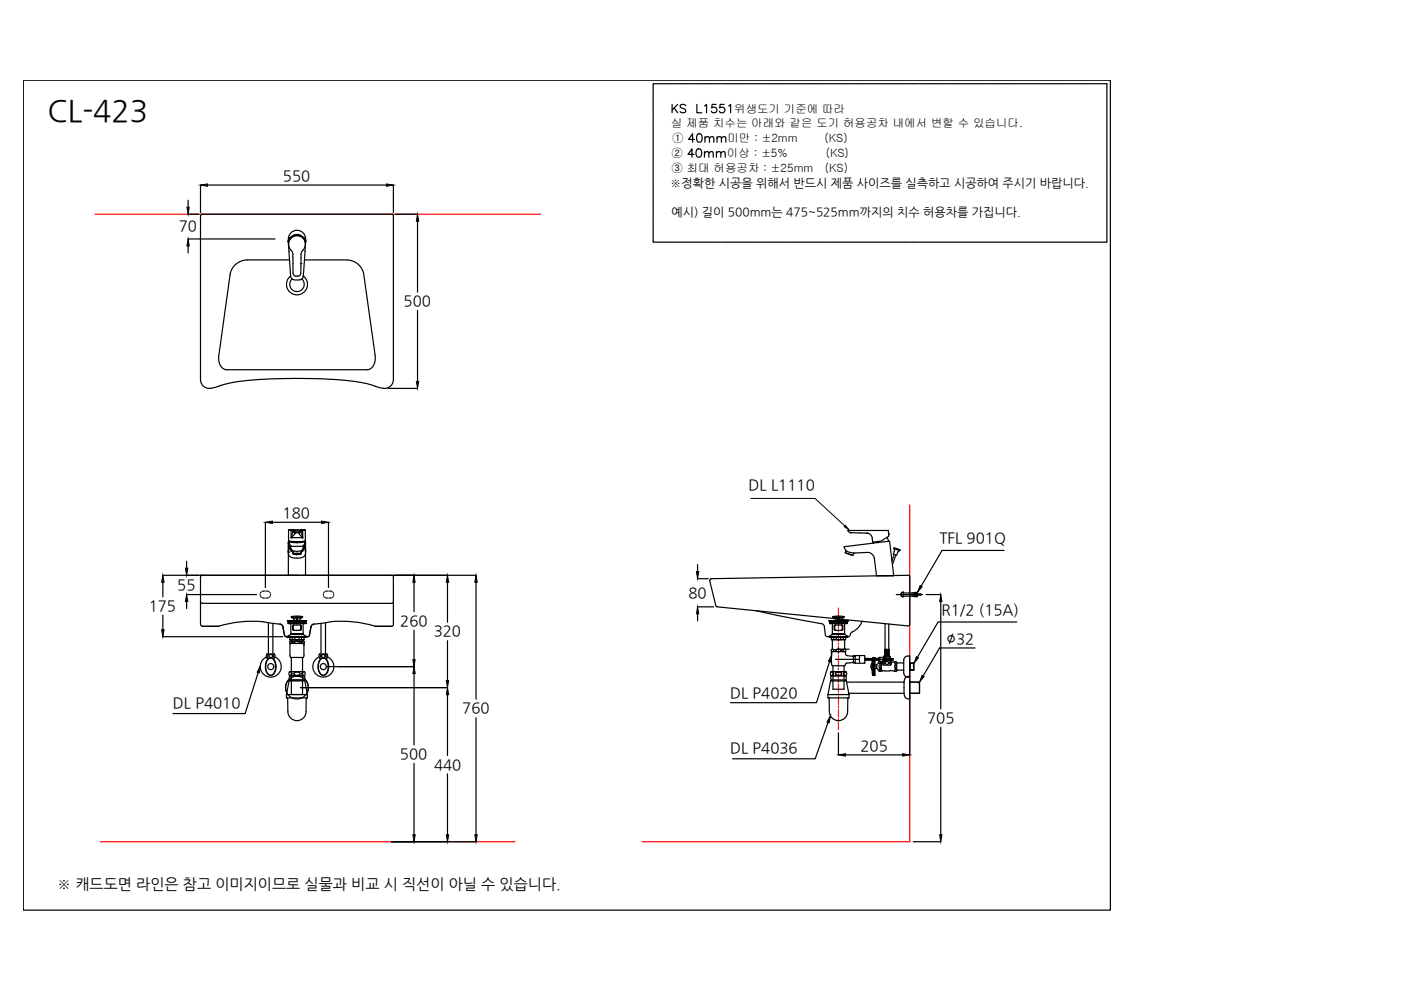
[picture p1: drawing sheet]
<svg xmlns="http://www.w3.org/2000/svg" width="297mm" height="210mm" viewBox="0 0 297 210" stroke-linecap="round" stroke-linejoin="round" font-family="sans-serif">
<!-- layer: 0 -->
<g fill="none" stroke="#f00" stroke-width=".25">
<path d="M177.8 128.9v1.7M177.8 131v.3M177.8 131.6v1.7M177.8 133.6v.4M177.8 134.3v1.7M177.8 136.3v.3M177.8 137v1.7M177.8 139v.3M177.8 139.7v1.6M177.8 141.7v.3M177.8 142.3v1.7M177.8 144.3v.4"/>
<path d="M177.8 145v1.7M177.8 147v.4M177.8 147.7v1.7M177.8 149.7v.3M177.8 150.4v1.6M177.8 152.4v.3M177.8 153v1.7M21.3 178.5h87.9M136.2 178.5h56.7"/>
</g>
<g fill="none" stroke="#000" stroke-width=".25">
<path d="M42.9 45.4l-.4 .4M61.6 58.5a2.23 2.23 0 0 0-.3 3.3 2.23 2.23 0 0 0 3.3 0 2.23 2.23 0 0 0-.3-3.3M61.9 59.1a1.53 1.53 0 0 0 0 2.3 1.53 1.53 0 0 0 2.2 0 1.53 1.53 0 0 0-.1-2.3M83.1 45.4l.3 .4M179.2 117.2l1.6 .6M179.5 116.8l.6 .3 1.1 .1M189.5 116.3l.1 .6M189.5 116.2v.1M189.5 116.2l1.3 .4v.1l-1.3-.4M189.5 116.2l1.3 .4M189.6 117.6l-.5 1.3M189.9 117.7l-.7 2"/>
<path d="M190.8 116.7a1.11 1.11 0 0 0-.7 1l-.7-.2 .2-.6M42.5 122h.1M42.9 122h40.1M42.9 122l-.4 .3 .1 10.3 .3 .2h3.5M56.5 139.3a2.23 2.23 0 0 0-.9 3.4 2.23 2.23 0 0 0 3.6 0 2.23 2.23 0 0 0-.9-3.4M56.6 138.8l.2 .3-.3 .3M56.7 139.8a.88 .88 0 0 1 1-.3 .88 .88 0 0 1 .6 .7 2.51 2.51 0 0 1-.5 2.9 .93 .93 0 0 1-1.3-.6 2.84 2.84 0 0 1 .2-2.7zM56.9 139.7l.6-.2 .4 .3 .5 1.2v.7l-.2 .8-.3 .4-.5 .3-.6-.4-.4-1v-1.3zM56.9 132v6.7M57.8 139.6h.4M57.9 132.2v6.5M58.2 138.6l.1 .5-.1 .4"/>
<path d="M58.2 138.7l-1.6-.1-.1 .7 .1 .2 .4 .1M58.2 138.8l-.3 .3 .3 .3M59.3 132.3a.71 .71 0 0 1 .7 .7l.3 1.7 .4 .3h4.7l.2-.3 .3-1.7a.76 .76 0 0 1 .7-.7M61.7 122h.1M67.6 139.3a2.23 2.23 0 0 0-.8 3.4 2.23 2.23 0 0 0 3.5 0 2.23 2.23 0 0 0-.8-3.4M67.7 138.8l.3 .3-.3 .3M67.9 139.8a.88 .88 0 0 1 .9-.3 .88 .88 0 0 1 .7 .7 2.51 2.51 0 0 1-.6 2.9 .93 .93 0 0 1-1.3-.6 2.84 2.84 0 0 1 .3-2.7zM68 139.8l.3-.3 .5 .1 .4 .4 .3 .6v1.4l-.3 .8-.5 .3h-.4l-.4-.3-.4-1v-1zM68.1 132.2v6.5M68.2 139.6l-.4-.1-.1-.2 .1-.6 1.5-.1 .1 .7-.1 .2-.4 .1M69 132v6.7M69.4 138.8l-.3 .3 .3 .3"/>
<path d="M83.1 122l.3 .1v.2v10.3l-.3 .2h-3.5M150.8 122.7l-.2 .1-.1 .3 1.3 5.3M174.8 132.9l.2 1.8M175.4 135h4.5M180.7 134l-.3 .3-.1 .4M185 139.5l-.1 1.9 .1 1.7M185.2 139.5l.3-.1v3.8h-.1M185.2 139.5h-.2v3.6M185.2 139.6h.2M185.2 139.9h.2M185.2 139.8h.2M185.2 139.5v3.7l-.1-3.7"/>
<path d="M185.2 139.7h.2M185.2 139.5h.2M185.4 139.4h.1M185.4 139.4v3.8M185.4 139.4v.1M186 122.1h3.4M187.3 139.8v.2l1.5-.1v.2M187.4 139.6h.1M187.4 139.2l1.3 .1v.5M187.4 139.2v.6M187.5 139.6v.2h1.1v-.2M187.5 139.2v-.1h1.1v.1"/>
<path d="M187.5 139.9h.1M187.5 139.8v.1M187.5 139v.1M187.5 139.9l.1 .1M187.6 138.9l-.1 .1M187.6 138v.1M187.6 138.7h.9M187.6 138.4h.5M187.6 138v-.3h.9v.3M187.6 138h.9M187.6 138.2h.9M187.6 139.7l-.1 .1"/>
<path d="M187.6 138.1v.3M187.6 138.4v.5h.9M187.6 139l1 .1M187.6 138.6v.1M187.6 139.6h.1M187.6 132.2v5.5M187.7 140h-.1M187.7 139.6h.1M187.7 140h.1M187.7 138.9l-.2 .1M188.1 138.6l.4 .1M188.4 138.9v.1"/>
<path d="M188.4 132.3v5.4M188.5 138.4v.2M188.5 138.1v.1M188.5 138.2v.2h-.4M188.5 138.4h-.4M188.5 138v.1h-.9M188.5 138.7v.2M188.5 138.9l.1 .1M188.6 139.8v.1M188.6 139.9h.1M188.7 139.6h.1M188.8 139.8v.2h-.7"/>
<path d="M190 126.1h5.6M191 125.8l.5-.3v1.1l-.5-.3zM191.5 125.7l3-.1v.2l-1.5 .3 1.5 .2v.2l-3-.1M192.4 139.1h.5v4.5h-.5M192.4 139.1a.85 .85 0 0 0-.8 .8v2.8a.81 .81 0 0 0 .8 .8M192.6 122l-41.8 .7M192.7 122l.2 .2M193.8 125.9h1.4v.3h-1.3M54.7 142.6l-2.7 8.7h-15.3M60.7 147.3h4.5M60.9 147.9l.1 3a1.94 1.94 0 0 0 2 1.9 1.94 1.94 0 0 0 1.9-1.9v-2.8l.1-.1M61.3 144.4l.2-.2h2.9l.2 .2 .6 3.6h-4.5v-.7"/>
<path d="M61.3 144.4h3.3M61.3 144.4l-.6 2.9M61.4 144.1h3.1M61.4 143.3v.8M64.5 143.3v.8M175.5 147.3h4.5M175.6 153.2l-2.8 7.7h-17.5M175.7 147.9l.1 3a1.94 1.94 0 0 0 2 1.9 1.94 1.94 0 0 0 1.9-1.9l.1-2.8 .1-.1M175.9 140.3l-2.8 8.7h-18.2M176.1 144.4h3.4l.5 3.6h-4.5zM176.2 144.2h3.1M176.2 143.3v.8"/>
<path d="M176.3 144.2l-.2 .2M179.2 144.2l.3 .2M179.3 143.3v.8M184.9 140.7l-.3 .6 .3 .7M185 143.1l.4 .1M185.2 140.8h.2M185.2 140.7h.2M185.2 140.6h.2M185.2 140.5h.2M185.2 141h.2M185.2 141.4h.2M185.2 141.3h.2"/>
<path d="M185.2 141.2h.2M185.2 141.1h.2M185.2 140.9h.2M185.2 141.7h.2M185.2 143.1h.2M185.2 142.9h.2M185.2 143h.2M185.2 142.6h.2M185.2 142.7h.2M185.2 142.3h.2M185.2 142.4h.2M185.2 142.5h.2"/>
<path d="M185.2 142.8h.2M185.2 141.8h.2M185.2 141.9h.2M185.2 142h.2M185.2 142.1h.2M185.2 142.2h.2M185.2 141.5h.2M185.2 141.6h.2M185.2 140.3h.2M185.2 140.2h.2M185.2 140.4h.2M185.2 140.1h.2"/>
<path d="M185.2 140h.2M185.5 141h.4M185.5 141.7h.4M185.9 140.9v.8M185.9 141.7l.3 .4M186.2 142.1l.3 .3 .4-.2h.7M186.2 140.5l-.3 .4M186.3 140.5l-.1 .1M186.4 142.3l.2-.4 .2 .4M186.5 141a.34 .34 0 0 1 .3 .3 .34 .34 0 0 1-.3 .4zM186.5 140.2h1.1M186.8 140.3l-.2 .4-.2-.4"/>
<path d="M186.9 140.4l-.4-.1-.2 .2M186.9 140.5h.1M186.9 142.2h.1M186.9 140.4v1.8M187 140.4h-.1M187.2 140.4h.2l.1 .2-.2 .3zM188.7 140.4h.2l.1 .2-.2 .3zM188.8 140.1h-1.5l-.2 .5 .2 .4h1.5M188.8 140.1v-.6h-1.5l-.1 .8-.3 .1M188.8 141l.2-.4-.2-.5 .3 .3 .9-.1 .1 .1v1.8v-.1h1.5M189.7 140.3l.1 .5 .2-.5M189.8 141a.35 .35 0 0 1 .2 .3 .35 .35 0 0 1-.2 .4z"/>
<path d="M190 142.3l-.2-.4-.1 .5M190.1 140.6h1.5M190.1 142.2l-.3 .2-.7-.2h-1.5M192.3 143.5l-.4 .2M192.9 140.6h.9zM193 142l.7 .1M193 140.6h.8M193 142l-.1 .1h.8M193 140.6v1.5M193.7 140.6v1.4"/>
<circle cx="57.4" cy="139.1" r=".36"/>
<circle cx="68.6" cy="139.1" r=".36"/>
<circle cx="57.4" cy="141.3" r=".65"/>
<circle cx="68.6" cy="141.3" r=".65"/>
<circle cx="188.1" cy="140.6" r=".34"/>
</g>
<!-- layer: 3 -->
<g fill="none" stroke="#000" stroke-width=".25">
<path d="M138.5 18v.3M138.5 18.4v.2M138.5 18.7v.2M138.5 19v.3M138.5 19.4v.2M138.5 19.7v.2M138.7 17.8h-.2v.1M138.8 17.8h.2M139.1 17.8h.2M139.5 17.8h.2M139.8 17.8h.2M140.1 17.8h.3"/>
<path d="M140.5 17.8h.2M140.8 17.8h.2M141.1 17.8h.3M141.5 17.8h.2M141.8 17.8h.2M142.1 17.8h.3M142.5 17.8h.2M142.8 17.8h.2M143.1 17.8h.3M143.5 17.8h.2M143.8 17.8h.2M144.2 17.8h.2"/>
<path d="M144.5 17.8h.2M144.8 17.8h.2M145.1 17.8h.3M145.5 17.8h.2M145.8 17.8h.2M146.2 17.8h.2M146.5 17.8h.2M146.8 17.8h.3M147.2 17.8h.2M147.5 17.8h.2M147.8 17.8h.2M148.2 17.8h.2"/>
<path d="M148.5 17.8h.2M148.8 17.8h.3M149.2 17.8h.2M149.5 17.8h.2M149.8 17.8h.3M150.2 17.8h.2M150.5 17.8h.2M150.8 17.8h.3M151.2 17.8h.2M151.5 17.8h.2M151.8 17.8h.3M152.2 17.8h.2"/>
<path d="M152.5 17.8h.2M152.9 17.8h.2M153.2 17.8h.2M153.5 17.8h.2M153.8 17.8h.3M154.2 17.8h.2M154.5 17.8h.2M154.9 17.8h.2M155.2 17.8h.2M155.5 17.8h.3M155.9 17.8h.2M156.2 17.8h.2"/>
<path d="M156.5 17.8h.2M156.9 17.8h.2M157.2 17.8h.2M157.5 17.8h.3M157.9 17.8h.2M158.2 17.8h.2M158.5 17.8h.3M158.9 17.8h.2M159.2 17.8h.2M159.5 17.8h.3M159.9 17.8h.2M160.2 17.8h.2"/>
<path d="M160.5 17.8h.3M160.9 17.8h.2M161.2 17.8h.2M161.6 17.8h.2M161.9 17.8h.2M162.2 17.8h.2M162.5 17.8h.3M162.9 17.8h.2M163.2 17.8h.2M163.6 17.8h.2M163.9 17.8h.2M164.2 17.8h.3"/>
<path d="M164.6 17.8h.2M164.9 17.8h.2M165.2 17.8h.2M165.6 17.8h.2M165.9 17.8h.2M166.2 17.8h.3M166.6 17.8h.2M166.9 17.8h.2M167.2 17.8h.3M167.6 17.8h.2M167.9 17.8h.2M168.2 17.8h.3"/>
<path d="M168.6 17.8h.2M168.9 17.8h.2M169.2 17.8h.3M169.6 17.8h.2M169.9 17.8h.2M170.3 17.8h.2M170.6 17.8h.2M170.9 17.8h.2M171.2 17.8h.3M171.6 17.8h.2M171.9 17.8h.2M172.3 17.8h.2"/>
<path d="M172.6 17.8h.2M172.9 17.8h.3M173.3 17.8h.2M173.6 17.8h.2M173.9 17.8h.2M174.3 17.8h.2M174.6 17.8h.2M174.9 17.8h.3M175.3 17.8h.2M175.6 17.8h.2M175.9 17.8h.3M176.3 17.8h.2"/>
<path d="M176.6 17.8h.2M176.9 17.8h.3M177.3 17.8h.2M177.6 17.8h.2M177.9 17.8h.3M178.3 17.8h.2M178.6 17.8h.2M179 17.8h.2M179.3 17.8h.2M179.6 17.8h.2M179.9 17.8h.3M180.3 17.8h.2"/>
<path d="M180.6 17.8h.2M181 17.8h.2M181.3 17.8h.2M181.6 17.8h.2M182 17.8h.2M182.3 17.8h.2M182.6 17.8h.2M183 17.8h.2M183.3 17.8h.2M183.6 17.8h.3M184 17.8h.2M184.3 17.8h.2"/>
<path d="M184.6 17.8h.3M185 17.8h.2M185.3 17.8h.2M185.6 17.8h.3M186 17.8h.2M186.3 17.8h.2M186.6 17.8h.3M187 17.8h.2M187.3 17.8h.2M187.6 17.8h.3M188 17.8h.2M188.3 17.8h.2"/>
<path d="M188.6 17.8h.3M189 17.8h.2M189.3 17.8h.2M189.7 17.8h.2M190 17.8h.2M190.3 17.8h.2M190.7 17.8h.2M191 17.8h.2M191.3 17.8h.2M191.7 17.8h.2M192 17.8h.2M192.3 17.8h.3"/>
<path d="M192.7 17.8h.2M193 17.8h.2M193.3 17.8h.3M193.7 17.8h.2M194 17.8h.2M194.3 17.8h.2M194.7 17.8h.2M195 17.8h.2M195.3 17.8h.3M195.7 17.8h.2M196 17.8h.2M196.3 17.8h.3"/>
<path d="M196.7 17.8h.2M197 17.8h.2M197.3 17.8h.3M197.7 17.8h.2M198 17.8h.2M198.4 17.8h.2M198.7 17.8h.2M199 17.8h.2M199.4 17.8h.2M199.7 17.8h.2M200 17.8h.2M200.4 17.8h.2"/>
<path d="M200.7 17.8h.2M201 17.8h.3M201.4 17.8h.2M201.7 17.8h.2M202 17.8h.3M202.4 17.8h.2M202.7 17.8h.2M203 17.8h.3M203.4 17.8h.2M203.7 17.8h.2M204 17.8h.3M204.4 17.8h.2"/>
<path d="M204.7 17.8h.2M205 17.8h.3M205.4 17.8h.2M205.7 17.8h.2M206 17.8h.3M206.4 17.8h.2M206.7 17.8h.2M207.1 17.8h.2M207.4 17.8h.2M207.7 17.8h.2M208.1 17.8h.2M208.4 17.8h.2"/>
<path d="M208.7 17.8h.2M209.1 17.8h.2M209.4 17.8h.2M209.7 17.8h.3M210.1 17.8h.2M210.4 17.8h.2M210.7 17.8h.3M211.1 17.8h.2M211.4 17.8h.2M211.7 17.8h.3M212.1 17.8h.2M212.4 17.8h.2"/>
<path d="M212.7 17.8h.3M213.1 17.8h.2M213.4 17.8h.2M213.7 17.8h.3M214.1 17.8h.2M214.4 17.8h.2M214.7 17.8h.3M215.1 17.8h.2M215.4 17.8h.2M215.8 17.8h.2M216.1 17.8h.2M216.4 17.8h.2"/>
<path d="M216.8 17.8h.2M217.1 17.8h.2M217.4 17.8h.2M217.8 17.8h.2M218.1 17.8h.2M218.4 17.8h.3M218.8 17.8h.2M219.1 17.8h.2M219.4 17.8h.3M219.8 17.8h.2M220.1 17.8h.2M220.4 17.8h.3"/>
<path d="M220.8 17.8h.2M221.1 17.8h.2M221.4 17.8h.3M221.8 17.8h.2M222.1 17.8h.2M222.4 17.8h.3M222.8 17.8h.2M223.1 17.8h.2M223.4 17.8h.3M223.8 17.8h.2M224.1 17.8h.2M224.5 17.8h.2"/>
<path d="M224.8 17.8h.2M225.1 17.8h.2M225.5 17.8h.2M225.8 17.8h.2M226.1 17.8h.2M226.5 17.8h.2M226.8 17.8h.2M227.1 17.8h.3M227.5 17.8h.2M227.8 17.8h.2M228.1 17.8h.3M228.5 17.8h.2"/>
<path d="M228.8 17.8h.2M229.1 17.8h.3M229.5 17.8h.2M229.8 17.8h.2M230.1 17.8h.3M230.5 17.8h.2M230.8 17.8h.2M231.1 17.8h.3M231.5 17.8h.2M231.8 17.8h.2M232.1 17.8h.3M232.5 17.8h.2"/>
<path d="M232.8 17.8h.2M233.2 17.8h.2M233.5 17.8h.2M233.8 17.8h.2M234.2 17.8h.2M234.5 17.8h.2v.1M234.7 18v.3M234.7 18.4v.2M234.7 18.7v.2M234.7 19v.3M234.7 19.4v.2M234.7 19.7v.2"/>
<path d="M138.5 20v.3M138.5 20.4v.2M138.5 20.7v.2M138.5 21.1v.2M138.5 21.4v.2M138.5 21.7v.2M138.5 22v.3M138.5 22.4v.2M138.5 22.7v.2M138.5 23v.3M138.5 23.4v.2M138.5 23.7v.3"/>
<path d="M138.5 24.1v.2M138.5 24.4v.2M138.5 24.7v.2M138.5 25.1v.2M138.5 25.4v.2M138.5 25.7v.2M138.5 26.1v.2M138.5 26.4v.2M138.5 26.7v.3M138.5 27.1v.2M138.5 27.4v.2M138.5 27.7v.3"/>
<path d="M138.5 28.1v.2M138.5 28.4v.2M138.5 28.7v.3M138.5 29.1v.2M138.5 29.4v.2M138.5 29.8v.2M138.5 30.1v.2M138.5 30.4v.2M138.5 30.7v.3M138.5 31.1v.2M138.5 31.4v.2M138.5 31.7v.3"/>
<path d="M138.5 32.1v.2M138.5 32.4v.3M138.5 32.8v.2M138.5 33.1v.2M138.5 33.4v.2M138.5 33.8v.2M138.5 34.1v.2M138.5 34.4v.2M138.5 34.8v.2M138.5 35.1v.2M138.5 35.4v.3M138.5 35.8v.2"/>
<path d="M138.5 36.1v.2M138.5 36.4v.3M138.5 36.8v.2M138.5 37.1v.2M138.5 37.4v.3M138.5 37.8v.2M138.5 38.1v.2M138.5 38.5v.2M138.5 38.8v.2M138.5 39.1v.2M138.5 39.4v.3M138.5 39.8v.2"/>
<path d="M234.7 20v.3M234.7 20.4v.2M234.7 20.7v.2M234.7 21.1v.2M234.7 21.4v.2M234.7 21.7v.2M234.7 22v.3M234.7 22.4v.2M234.7 22.7v.2M234.7 23v.3M234.7 23.4v.2M234.7 23.7v.3"/>
<path d="M234.7 24.1v.2M234.7 24.4v.2M234.7 24.7v.2M234.7 25.1v.2M234.7 25.4v.2M234.7 25.7v.2M234.7 26.1v.2M234.7 26.4v.2M234.7 26.7v.3M234.7 27.1v.2M234.7 27.4v.2M234.7 27.7v.3"/>
<path d="M234.7 28.1v.2M234.7 28.4v.2M234.7 28.7v.3M234.7 29.1v.2M234.7 29.4v.2M234.7 29.8v.2M234.7 30.1v.2M234.7 30.4v.2M234.7 30.7v.3M234.7 31.1v.2M234.7 31.4v.2M234.7 31.7v.3"/>
<path d="M234.7 32.1v.2M234.7 32.4v.3M234.7 32.8v.2M234.7 33.1v.2M234.7 33.4v.2M234.7 33.8v.2M234.7 34.1v.2M234.7 34.4v.2M234.7 34.8v.2M234.7 35.1v.2M234.7 35.4v.3M234.7 35.8v.2"/>
<path d="M234.7 36.1v.2M234.7 36.4v.3M234.7 36.8v.2M234.7 37.1v.2M234.7 37.4v.3M234.7 37.8v.2M234.7 38.1v.2M234.7 38.5v.2M234.7 38.8v.2M234.7 39.1v.2M234.7 39.4v.3M234.7 39.8v.2"/>
<path d="M138.5 51.2v.1h.2M138.5 40.1v.2M138.5 40.4v.3M138.5 40.8v.2M138.5 41.1v.3M138.5 41.5v.2M138.5 41.8v.2M138.5 42.1v.2M138.5 42.5v.2M138.5 42.8v.2M138.5 43.1v.2M138.5 43.5v.2"/>
<path d="M138.5 43.8v.2M138.5 44.1v.3M138.5 44.5v.2M138.5 44.8v.2M138.5 45.1v.3M138.5 45.5v.2M138.5 45.8v.2M138.5 46.1v.3M138.5 46.5v.2M138.5 46.8v.2M138.5 47.2v.2M138.5 47.5v.2"/>
<path d="M138.5 47.8v.2M138.5 48.1v.3M138.5 48.5v.2M138.5 48.8v.2M138.5 49.1v.3M138.5 49.5v.2M138.5 49.8v.3M138.5 50.2v.2M138.5 50.5v.2M138.5 50.8v.2M138.8 51.3h.2M139.1 51.3h.2"/>
<path d="M139.5 51.3h.2M139.8 51.3h.2M140.1 51.3h.3M140.5 51.3h.2M140.8 51.3h.2M141.1 51.3h.3M141.5 51.3h.2M141.8 51.3h.2M142.1 51.3h.3M142.5 51.3h.2M142.8 51.3h.2M143.1 51.3h.3"/>
<path d="M143.5 51.3h.2M143.8 51.3h.2M144.2 51.3h.2M144.5 51.3h.2M144.8 51.3h.2M145.1 51.3h.3M145.5 51.3h.2M145.8 51.3h.2M146.2 51.3h.2M146.5 51.3h.2M146.8 51.3h.3M147.2 51.3h.2"/>
<path d="M147.5 51.3h.2M147.8 51.3h.2M148.2 51.3h.2M148.5 51.3h.2M148.8 51.3h.3M149.2 51.3h.2M149.5 51.3h.2M149.8 51.3h.3M150.2 51.3h.2M150.5 51.3h.2M150.8 51.3h.3M151.2 51.3h.2"/>
<path d="M151.5 51.3h.2M151.8 51.3h.3M152.2 51.3h.2M152.5 51.3h.2M152.9 51.3h.2M153.2 51.3h.2M153.5 51.3h.2M153.8 51.3h.3M154.2 51.3h.2M154.5 51.3h.2M154.9 51.3h.2M155.2 51.3h.2"/>
<path d="M155.5 51.3h.3M155.9 51.3h.2M156.2 51.3h.2M156.5 51.3h.2M156.9 51.3h.2M157.2 51.3h.2M157.5 51.3h.3M157.9 51.3h.2M158.2 51.3h.2M158.5 51.3h.3M158.9 51.3h.2M159.2 51.3h.2"/>
<path d="M159.5 51.3h.3M159.9 51.3h.2M160.2 51.3h.2M160.5 51.3h.3M160.9 51.3h.2M161.2 51.3h.2M161.6 51.3h.2M161.9 51.3h.2M162.2 51.3h.2M162.5 51.3h.3M162.9 51.3h.2M163.2 51.3h.2"/>
<path d="M163.6 51.3h.2M163.9 51.3h.2M164.2 51.3h.3M164.6 51.3h.2M164.9 51.3h.2M165.2 51.3h.2M165.6 51.3h.2M165.9 51.3h.2M166.2 51.3h.3M166.6 51.3h.2M166.9 51.3h.2M167.2 51.3h.3"/>
<path d="M167.6 51.3h.2M167.9 51.3h.2M168.2 51.3h.3M168.6 51.3h.2M168.9 51.3h.2M169.2 51.3h.3M169.6 51.3h.2M169.9 51.3h.2M170.3 51.3h.2M170.6 51.3h.2M170.9 51.3h.2M171.2 51.3h.3"/>
<path d="M171.6 51.3h.2M171.9 51.3h.2M172.3 51.3h.2M172.6 51.3h.2M172.9 51.3h.3M173.3 51.3h.2M173.6 51.3h.2M173.9 51.3h.2M174.3 51.3h.2M174.6 51.3h.2M174.9 51.3h.3M175.3 51.3h.2"/>
<path d="M175.6 51.3h.2M175.9 51.3h.3M176.3 51.3h.2M176.6 51.3h.2M176.9 51.3h.3M177.3 51.3h.2M177.6 51.3h.2M177.9 51.3h.3M178.3 51.3h.2M178.6 51.3h.2M179 51.3h.2M179.3 51.3h.2"/>
<path d="M179.6 51.3h.2M179.9 51.3h.3M180.3 51.3h.2M180.6 51.3h.2M181 51.3h.2M181.3 51.3h.2M181.6 51.3h.2M182 51.3h.2M182.3 51.3h.2M182.6 51.3h.2M183 51.3h.2M183.3 51.3h.2"/>
<path d="M183.6 51.3h.3M184 51.3h.2M184.3 51.3h.2M184.6 51.3h.3M185 51.3h.2M185.3 51.3h.2M185.6 51.3h.3M186 51.3h.2M186.3 51.3h.2M186.6 51.3h.3M187 51.3h.2M187.3 51.3h.2"/>
<path d="M187.6 51.3h.3M188 51.3h.2M188.3 51.3h.2M188.6 51.3h.3M189 51.3h.2M189.3 51.3h.2M189.7 51.3h.2M190 51.3h.2M190.3 51.3h.2M190.7 51.3h.2M191 51.3h.2M191.3 51.3h.2"/>
<path d="M191.7 51.3h.2M192 51.3h.2M192.3 51.3h.3M192.7 51.3h.2M193 51.3h.2M193.3 51.3h.3M193.7 51.3h.2M194 51.3h.2M194.3 51.3h.2M194.7 51.3h.2M195 51.3h.2M195.3 51.3h.3"/>
<path d="M195.7 51.3h.2M196 51.3h.2M196.3 51.3h.3M196.7 51.3h.2M197 51.3h.2M197.3 51.3h.3M197.7 51.3h.2M198 51.3h.2M198.4 51.3h.2M198.7 51.3h.2M199 51.3h.2M199.4 51.3h.2"/>
<path d="M199.7 51.3h.2M200 51.3h.2M200.4 51.3h.2M200.7 51.3h.2M201 51.3h.3M201.4 51.3h.2M201.7 51.3h.2M202 51.3h.3M202.4 51.3h.2M202.7 51.3h.2M203 51.3h.3M203.4 51.3h.2"/>
<path d="M203.7 51.3h.2M204 51.3h.3M204.4 51.3h.2M204.7 51.3h.2M205 51.3h.3M205.4 51.3h.2M205.7 51.3h.2M206 51.3h.3M206.4 51.3h.2M206.7 51.3h.2M207.1 51.3h.2M207.4 51.3h.2"/>
<path d="M207.7 51.3h.2M208.1 51.3h.2M208.4 51.3h.2M208.7 51.3h.2M209.1 51.3h.2M209.4 51.3h.2M209.7 51.3h.3M210.1 51.3h.2M210.4 51.3h.2M210.7 51.3h.3M211.1 51.3h.2M211.4 51.3h.2"/>
<path d="M211.7 51.3h.3M212.1 51.3h.2M212.4 51.3h.2M212.7 51.3h.3M213.1 51.3h.2M213.4 51.3h.2M213.7 51.3h.3M214.1 51.3h.2M214.4 51.3h.2M214.7 51.3h.3M215.1 51.3h.2M215.4 51.3h.2"/>
<path d="M215.8 51.3h.2M216.1 51.3h.2M216.4 51.3h.2M216.8 51.3h.2M217.1 51.3h.2M217.4 51.3h.2M217.8 51.3h.2M218.1 51.3h.2M218.4 51.3h.3M218.8 51.3h.2M219.1 51.3h.2M219.4 51.3h.3"/>
<path d="M219.8 51.3h.2M220.1 51.3h.2M220.4 51.3h.3M220.8 51.3h.2M221.1 51.3h.2M221.4 51.3h.3M221.8 51.3h.2M222.1 51.3h.2M222.4 51.3h.3M222.8 51.3h.2M223.1 51.3h.2M223.4 51.3h.3"/>
<path d="M223.8 51.3h.2M224.1 51.3h.2M224.5 51.3h.2M224.8 51.3h.2M225.1 51.3h.2M225.5 51.3h.2M225.8 51.3h.2M226.1 51.3h.2M226.5 51.3h.2M226.8 51.3h.2M227.1 51.3h.3M227.5 51.3h.2"/>
<path d="M227.8 51.3h.2M228.1 51.3h.3M228.5 51.3h.2M228.8 51.3h.2M229.1 51.3h.3M229.5 51.3h.2M229.8 51.3h.2M230.1 51.3h.3M230.5 51.3h.2M230.8 51.3h.2M231.1 51.3h.3M231.5 51.3h.2"/>
<path d="M231.8 51.3h.2M232.1 51.3h.3M232.5 51.3h.2M232.8 51.3h.2M233.2 51.3h.2M233.5 51.3h.2M233.8 51.3h.2M234.2 51.3h.2M234.7 51.2v.1h-.2M234.7 40.1v.2M234.7 40.4v.3M234.7 40.8v.2"/>
<path d="M234.7 41.1v.3M234.7 41.5v.2M234.7 41.8v.2M234.7 42.1v.2M234.7 42.5v.2M234.7 42.8v.2M234.7 43.1v.2M234.7 43.5v.2M234.7 43.8v.2M234.7 44.1v.3M234.7 44.5v.2M234.7 44.8v.2"/>
<path d="M234.7 45.1v.3M234.7 45.5v.2M234.7 45.8v.2M234.7 46.1v.3M234.7 46.5v.2M234.7 46.8v.2M234.7 47.2v.2M234.7 47.5v.2M234.7 47.8v.2M234.7 48.1v.3M234.7 48.5v.2M234.7 48.8v.2"/>
<path d="M234.7 49.1v.3M234.7 49.5v.2M234.7 49.8v.3M234.7 50.2v.2M234.7 50.5v.2M234.7 50.8v.2M60.9 135h4.1M60.9 131.7l3.9 .1M61 131.6h4zM61.1 135v.1h3.8v-.1M61.1 131.8v.1M61.1 132.1v.1"/>
<path d="M61.1 131.8h.1M61.1 132.2h.1M61.1 131.9h3.7M61.1 132.2h3.7M61.1 132.1h3.7M61.1 132.1h.1M61.4 131.9v.2M61.5 135.1v.6h2.8M61.5 135.6h.5M61.7 134.3v.2M61.7 134.5l-.8 .5h4.1M61.7 132.2v2.3"/>
<path d="M61.7 135.7v.2h2.5M61.7 134.5h2.6M61.7 134.3h2.6M61.8 130.8h2.4l-.1 .2h-2.3zM61.8 139.4v7.8h2.3v-7.8M61.8 130.8l1.2-.2 1.2 .2M61.9 136h.6M61.9 136v.3M61.9 136.3h.6M61.9 136l-.2-.1-.3 .1 .1 .4 .4-.1M62 135.6h.5M62 135.1v.5"/>
<path d="M62 131h.8M62 131h.2M62 132.7l.2-.2h1.5l.2 .2M62 133.4l.2 .2h1.5l.2-.2M62 132.7v.7M62.1 131l.3 .4-.2 .2M62.2 132.7v.7M62.2 133.4l.2 .2M62.4 132.5l-.2 .2M62.5 136v.3M62.5 136.3l.4 .1M62.5 135.1v.5"/>
<path d="M62.5 135.6h.9M62.8 131h.3M62.8 131v.6M62.9 131.6v-.2l.1 .2M62.9 131v.4M62.9 135.9l-.4 .1M63 135.9l.5 .1M63 131v.4M63.1 131h.8l-.3 .4 .1 .2M63.1 131v.6M63.4 135.1v.5h.6M63.4 136h.6v.3h-.6z"/>
<path d="M63.5 136.3l-.5 .1M63.6 132.5l.2 .2M63.7 132.7v.7M63.8 133.4l-.2 .2M63.9 132.7v.7M64 135.1v.5M64 135.6h.5M64 136l.4-.1 .1 .4-.2 .1-.3-.1M64.2 136.4h.2l.1 2.5-.2 .5h-2.7l-.1-.5v-2.5h2.7M64.3 134.3l-.1 .2M64.3 132.2v2.3M64.3 135.7v.2"/>
<path d="M64.3 134.5l.7 .5M64.5 135.6l-.2 .1M64.5 135.1v.5M64.6 131.9v.2M64.8 132.1h.1M64.8 131.8h.1M64.8 132.2h.1M64.8 131.8v.1M64.8 132.1v.1M65 131.7l-.2 .1M175.7 135h4.1M175.8 131.7h4"/>
<path d="M175.8 131.6h4zM175.9 135v.1h3.7l.1-.1M175.9 131.8l3.8 .1M175.9 132.2h.1M175.9 131.8h.1M175.9 132.2h3.7M175.9 132.1v.1M175.9 132.1h3.8M175.9 132.1h.1M176.2 131.9v.2M176.3 135.6h.5M176.3 135.6l2.8 .1"/>
<path d="M176.3 135.1v.5M176.4 138.2h2.8l.1 .4M176.4 138.2l-.1 2.5 .2 .4 2.6 .1 .1-.3M176.5 134.3v.2M176.5 134.5h2.6M176.5 134.3h2.6M176.5 134.5l-.8 .5M176.5 132.2v2.3M176.5 135.7v1.9M176.6 130.8h2.4l-.1 .2h-2.2zM176.6 130.7h2.3M176.6 130.7v.1"/>
<path d="M176.7 137.8h.6v.3h-.6zM176.8 137.7l-.3-.1-.3 .2 .2 .3h.4M176.8 135.1v.5M176.9 132.7v.7M176.9 133.4l.2 .2h1.4l.2-.2M176.9 132.7l.2-.2h1.4l.2 .2M177 132.7v.7M177 133.4l.2 .2M177.1 131.5l-.1 .1M177.2 139.8h5M177.2 132.5l-.2 .2M177.2 131.3l-.1 .2"/>
<path d="M177.3 138l.5 .1 .5-.1M177.3 137.7l.5-.1 .5 .1M177.3 135.1v.5h-.5M177.3 135.6h.9M177.4 137.6h2.6M177.6 131h-.7l.3 .3M177.6 131v.6M177.7 131v.4M177.8 131v.4M177.8 131.4h-.1v.2M177.8 131.4v.2M177.9 131v.6"/>
<path d="M178.2 135.6h.6M178.2 135.1v.5M178.4 131.3v.2M178.4 132.5l.2 .2M178.4 131.5l.1 .1M178.6 133.4l-.2 .2M178.6 132.7v.7M178.7 131h-1.1M178.7 132.7v.7M178.7 131l-.3 .3M178.8 135.1v.5M178.8 135.6h.5"/>
<path d="M178.8 137.7h.4l.1 .4-.2 .1-.3-.1M178.8 137.8h-.5v.3h.5M178.8 137.8v.3M178.9 130.7l.1 .1M179 138.2h.1M179.1 134.3l-.1 .2M179.1 134.5l.7 .5M179.1 132.2v2.3M179.1 135.7v1.9M179.3 138.6l.3 .4M179.3 135.1v.5l-.2 .1M179.4 131.9v.2"/>
<path d="M179.6 139h1.5M179.6 132.1v.1M179.6 131.8h.1M179.6 131.8v.1M181 139.1h.3M181 139.1h.1M181.3 139.1h-.4v1.4h.4h-.3M181.3 139.1l.1 1.5h1.9l.1-.1M181.3 139h2l.1 .1M182.2 139.1v1.3M183.4 139.8h5.9M183.4 139.1v1.4"/>
<path d="M186.1 140l.4 .2M186.1 139.6l.4-.2h1.1l.3 .2M186.4 140h.1M186.5 139.6h-.1M186.5 139.6h.1M186.5 140h.1M186.5 139.6h-3.1M186.5 139.7h.1M186.5 139.9v.1h-3.1M186.6 139.7v.2M187.6 140h1.7M187.6 139.6h1.7"/>
<path d="M187.9 140l-.3 .2M189.3 139.6v.4M176.6 141.2v4.9h2.4M179 141.2l-.1 4.9M179.6 140.6l-.4 .3M181 140.5h.1M181.1 140.5l-1.6 .1"/>
</g>
<!-- layer: 4 -->
<g fill="none" stroke="#000" stroke-width=".25">
<path d="M61.4 144a2.42 2.42 0 0 0-.6 2.9M61.4 142.4l.1 .1M61.4 142.4h3.1M61.4 142.4l-.2 .4 .2 .5M61.5 143.3h3M61.5 143.2h-.1M61.5 142.5l.2 .1M61.7 142.6a.3 .3 0 0 1 .2 .2 .3 .3 0 0 1-.2 .3M61.7 143.1l-.2 .1M62.7 142.5h.5M62.7 142.5a.37 .37 0 0 0-.4 .4 .37 .37 0 0 0 .5 .3h.2a.38 .38 0 0 0 .5-.1 .38 .38 0 0 0-.2-.6h-.1M64.5 142.4l.2 .4-.2 .5h-3.1"/>
<path d="M64.6 142.4a.41 .41 0 0 0-.6 .4 .41 .41 0 0 0 .6 .4M64.6 144a2.42 2.42 0 0 1 .5 2.9M176.2 142.5l.5 .2M176.2 142.4h.4h-.4M176.3 142.4l-.2 .4 .2 .5h3l.2-.5-.2-.4M176.3 143.3h3M176.6 142.4h1.2h-1.2M176.7 142.7v.3M176.7 143l-.5 .2M177.3 142.6l-.2 .2 .2 .3M177.5 142.5h.5M177.5 142.5l-.2 .1"/>
<path d="M178.1 142.5a.37 .37 0 0 1 .3 .4 .37 .37 0 0 1-.5 .3l-.6-.1M179 142.4h-1.2h1.2M179.3 142.4h-.3h.3M179.4 142.5a.41 .41 0 0 0-.6 .3 .41 .41 0 0 0 .6 .4M179.5 144.6h12.2M179.9 147h11.8M191.7 144.5v2.6M191.9 143.7l-.2 .8M192.3 143.5l.6-.1v4.8a1.03 1.03 0 0 1-1.2-1.1M192.9 144.6h2.1v2.4v-2.4zM192.9 147h2.1"/>
<circle cx="63" cy="145.8" r="2.42"/>
</g>
<!-- layer: 1 -->
<path d="M192.9 107v71.5" fill="none" stroke="#f00" stroke-width=".25"/>
<!-- layer: 7 -->
<path d="M187.3 140v.1" fill="none" stroke="#000" stroke-width=".25"/>
<!-- layer: 1 -->
<g fill="none" stroke="#000" stroke-width=".25">
<path d="M42.5 45.8v34.6a2.05 2.05 0 0 0 3.1 1.7l3-.9 3.9-.5 5.2-.4 6.3-.1 6.8 .2 4.4 .5 2.6 .4 3 .9a1.93 1.93 0 0 0 2.6-1.8v-34.6M42.9 45.4h40.1M61.4 55.1l-9.5 .1-1.7 .7-.9 1-.5 1.3-2.4 17.3v.9l.2 .9 .8 .9 .5 .2h30.1l.6-.2 .4-.4 .5-1v-1.5l-2.4-17.1-.4-1.3-1-1-1.7-.7-9.5-.1M61.7 53.1a1.79 1.79 0 0 1 0-2.6 1.79 1.79 0 0 1 2.5 0 1.79 1.79 0 0 1 0 2.6M61.7 53.1l.4 .8M62.1 53.9v.7M62.1 54.6v3.3l.1 .4 .4 .2h.8l.3-.3 .1-2.3M62.7 49.9a1.72 1.72 0 0 0-1.5 1.9M62.7 49.9h.5M62.7 49.9h.1M63.2 49.9h.1M63.2 49.9a1.72 1.72 0 0 1 1.6 1.6"/>
<path d="M63.8 55.9h.1M64.2 53.1a2.82 2.82 0 0 0-.4 2.2v.6M64.7 51.5v.3M61.2 112.4h.5M61.2 114.6a7.3 7.3 0 0 0 3.6 0M61.2 112.4v2.2M61.2 112.4h.1M61.3 114.7l.2 .3 1.5 .1M61.7 112.4v1.6h2.5M61.8 112.4h-.6h1M61.8 112.4h-.1M62.1 112.4h.1"/>
<path d="M62.1 112.6l-.4 1.5 .9-1.1M62.1 112.4v.2M62.1 116.8v.4M62.1 112.4h-.4M62.1 112.4l.1 .3 .4 .2M62.1 112.5l.3 .4 .2 .1M62.1 112.4h-.3M62.1 112.4h1.7M62.1 112.4l.3 .4 .2 .1M62.1 117.2v.1M62.2 117.2v.3M62.2 117.5l.8 .1"/>
<path d="M62.2 112.4h-.1M62.2 112.4h.1M62.2 112.4h.5M62.2 112.4l.1 .2 .4 .2M62.2 117.4l.8-.1 .7 .1-.7 .2zM62.3 117.4h.1M62.6 113h.1M62.6 112.9h.7M62.6 112.9v.1M62.7 112.9h.1M62.7 112.9h-.1M62.7 112.4v.5"/>
<path d="M62.7 112.4h.5M62.7 112.9h.5M63 114.9v.2M63.2 112.4v.5M63.2 112.4h.5M63.2 112.9h.1M63.3 112.9h.1M63.3 113l.9 1.1M63.3 112.9v.1M63.6 117.4l-.6 .1-.7-.1M63.6 117.4h.1M63.8 112.4h.1"/>
<path d="M63.8 117.5l-.8 .1M63.8 117.2v.3M63.8 117.2v.1M63.8 112.4l-.5 .4M63.8 112.4l-.2 .4-.3 .1M63.8 112.4v.2M63.8 112.6l.4 1.5M63.8 116.8v.4M63.8 112.4v.3l-.5 .2M63.8 112.4h.4M63.8 112.5l-.2 .4-.2 .1M64.2 112.4h.1"/>
<path d="M64.2 112.4h.5h-.9M64.2 112.4h-.4M64.2 112.4v1.7M64.6 114.7l-.2 .3-1.4 .1M64.7 112.4v2.2M64.8 112.4h-.6M179.8 112.5h8.5M179.8 112.5l.1 .2 .4 .2M180.3 112.9l3.9 .2M180.3 112.9h.1M183.8 113a1.17 1.17 0 0 1 1.1 1.1l.1 .8 1.8-.2 1.7-1-.1-.5M185.2 114.9v.2"/>
<path d="M188 114h.1M188 114l.4 .7M188.3 112.5l.1 .7M188.4 113.2h.1M188.4 114.8l-3.3 .4M212.9 116.7h-13.2l-4.4 7.6M42.5 122h.1M42.9 132.8h3.5M79.6 132.8h3.4M150.8 122.7h.1M192.9 122.2v10.1M206.7 137.4h-7.5l-3.5 5.9"/>
<path d="M215.6 131.9h-16.7l-4.4 7.5"/>
</g>
<path d="M194.3 139.2l.4 .3-.9 1.1zM195.1 124.2l.4 .2-1 1.2zM195.5 143.2l.4 .3-.9 1.1z" fill="#000" stroke="#000" stroke-width=".21"/>
<!-- layer: 0 -->
<path d="M179.2 111.4l.7 .9-.9-.6zM55.2 141.2l-.2 1.5-.5-.2zM176.1 151.8l-.3 1.5-.5-.2zM176.3 138.9l-.2 1.4-.5-.1z" fill="#000" stroke="#000" stroke-width=".21"/>
<!-- layer: 3 -->
<path d="M190.4 126.1h.3M190.7 126.1h.3M191.1 126.1h.1M191.2 126.1h.2M191.5 126.1h.1M191.6 126.1h.3M191.9 126.1h.1M192.1 126.1h.2M192.4 126.1h.1M192.5 126.1h.3M192.8 126.1h.1M192.9 126.1h.2" fill="none" stroke="#000" stroke-width=".21"/>
<!-- layer: S -->
<g fill="none" stroke="#000" stroke-width=".25">
<path d="M42.5 39.2v5.9M44 39.2h37.9M83.4 39.2v5.9M39.9 45.4h2.2M39.9 50.7h18.4M39.9 42.5v1.4M39.9 52.1v1.5M83.8 45.4h4.7M88.5 46.9v15M88.5 65.8v15.1M82.3 82.4h6.2M39.6 119v1.5"/>
<path d="M56.3 110.7v13.9M57.7 110.7h10.5M69.6 110.7v13.9M147.9 119.7v1.5M34.5 122h7.9M34.5 135h25.5M34.5 123.5v3M34.5 130.4v3.1M39.6 126.1h14.8M39.6 127.5v1.5M59.3 132.3l-1.2-.1a23.6 23.6 0 0 0-11.7 .6M59.3 132.3a.75 .75 0 0 1 .7 .7"/>
<path d="M66.6 132.3a.75 .75 0 0 0-.7 .7M66.6 132.3l1.2-.1a23.6 23.6 0 0 1 11.8 .6M83.2 122h17.7M83.4 127.6l-.1 .2-.2 .1h-40.2l-.4-.3M87.8 123.5v6.2M87.8 133.6v6.3M94.9 123.5v8.4M94.9 135.8v8.5M100.9 123.5v24.8M147.9 122.7h2.3M147.9 128.7h3.4M147.9 130.1v1.5"/>
<path d="M151.8 128.4l.3 .2 40.4 4.1 .3-.1 .1-.3M160.2 129.5l14 2.7M174.2 132.2l.4 .2 .2 .5M182.8 131.7l-.8 1.4-1.3 .9M196.3 126.1h3.2M199.5 127.5v22.8M63.7 145.8h31.2M69.3 141.3h18.5M87.8 142.8v15.2M94.9 147.3v12.9M100.9 152.2v24.8M177.8 155.4v4.7"/>
<path d="M192.9 144.1v16M199.5 154.2v22.8M83 178.5h17.9M87.8 161.9v15.1M94.9 164.1v12.9M179.3 160.1h12.1M193.6 178.5h5.9"/>
</g>
<g fill="#000" stroke="#000" stroke-width=".21">
<path d="M42.5 39.2l1.5-.2v.5zM81.9 39l1.5 .2-1.5 .3zM39.6 43.9h.5l-.2 1.5zM39.9 50.7l.2 1.4h-.5zM88.5 45.4l.3 1.5h-.5zM88.3 80.9h.5l-.3 1.5zM56.3 110.7l1.4-.2v.5zM68.2 110.5l1.4 .2-1.4 .3zM34.5 122l.3 1.5h-.5zM34.3 133.5h.5l-.3 1.5zM39.3 120.5h.5l-.2 1.5zM39.6 126.1l.2 1.4h-.5z"/>
<path d="M87.8 122l.2 1.5h-.5zM87.5 139.9h.5l-.2 1.4zM94.9 122l.2 1.5h-.5zM100.9 122l.3 1.5h-.5zM147.7 121.2h.5l-.3 1.5zM147.9 128.7l.3 1.4h-.5zM199.5 126.1l.2 1.4h-.5zM87.8 141.3l.2 1.5h-.5zM94.6 144.3h.5l-.2 1.5zM94.9 145.8l.2 1.5h-.5zM177.8 160.1l1.5-.3v.5zM191.4 159.8l1.5 .3-1.5 .2z"/>
<path d="M87.5 177h.5l-.2 1.5zM94.6 177h.5l-.2 1.5zM100.7 177h.5l-.3 1.5zM199.2 177h.5l-.2 1.5z"/>
</g>
<!-- layer: 5 -->
<g fill="none" stroke="#000" stroke-width=".25">
<path d="M4.9 17h230.5v176h-230.5zM61.1 51.3a1.9 1.9 0 0 1 1.9-2.5 1.9 1.9 0 0 1 1.8 2.5M61.1 51.2l.3-.6-.3 .8M61.3 50.7l-.2 .9 .5 6.2M61.3 50.7l.1-.2-.3 .7M61.5 50.4h.1M61.5 50.4l-.4 .7M64.4 50.4l.3 .6 .1 .7-.6 7.1-.5 .5h-1.6l-.4-.5-.1-1M64.4 50.4l-.6-.5-.9-.2-.8 .2-.8 .8M64.4 50.4l.4 .8M64.5 50.5l.3 .7zM64.6 50.7h.1"/>
<path d="M64.6 50.7l.2 .7M64.8 51.1h.1M64.8 51.2v.1zM61.1 117v.2M61.1 117h.1M61.1 115h.1M61.1 115l.1 .8M61.1 117.2h.1M61.1 117.2l.3 .7 .4 .3 .8 .1 1.7-.2 .3-.3 .2-.6M61.1 114.9v2.1M61.1 117.2v4.8M61.2 115.3v-.3v1"/>
<path d="M61.2 116l.1-.1 .2 .6 .6 .6M61.2 116v-.2l-.1 1.2M61.2 116l-.1 1M61.3 115.1a.98 .98 0 0 0 .3 1.2v-.6v.3M61.3 115.1l.3 .6M61.3 114.8l-.2 .1 .2 .2M61.6 116.3l.2 .6M61.6 115.7v.1M61.6 115.8h2.7M61.6 115.8l.1 .5 .2 .3 1.1 .3 .9-.2 .3-.3 .1-.4M64.3 115.8h.1M64.3 115.8v.2z"/>
<path d="M64.3 115.7v.1M64.4 115.7v.6l.2-.4-.1 .4-.7 .8M64.4 116.3l-.3 .6M64.4 115.7l-.1 .1M64.6 114.8l.2 .1-.1 .2M64.7 115.1l-.3 .6M64.7 115.1v.9v-1l.1 .8M64.8 115.8v1.2zM64.8 114.9v.1M64.8 115v.3M64.8 115v7M185.1 115.2l-6.1 .7 .5 .9"/>
<path d="M188.4 114.8l.2-.1 .9 7.4h-3.7l-.4-3.8-.4-.7-.9-.5-2.9 .2"/>
</g>
<!-- layer: 1 -->
<path d="M61.1 122h1.9" fill="none" stroke="#000" stroke-width=".21"/>
<!-- layer: S -->
<path d="M20.1 45.4h94.5" fill="none" stroke="#f00" stroke-width=".25"/>
<!-- layer: 0 -->
<g fill="none" stroke="#000" stroke-width=".21">
<path d="M159.2 105.7h13.6l6.3 5.8M55.2 125.9v.3M55.2 126.4l.2 .2M55.4 125.5l-.2 .2M55.6 126.7l.6 .1M56.2 125.3l-.6 .1M56.4 125.3l.5 .1M57 126.7l-.6 .1M57.1 125.5l.2 .2M57.3 126.4l-.2 .2M57.4 125.9v.3M68.6 125.9v.3"/>
<path d="M68.6 126.4l.2 .2M68.8 125.5l-.2 .2M69 126.7l.6 .1M69.6 125.3l-.6 .1M69.7 125.3l.6 .1M70.3 126.7l-.6 .1M70.5 125.5l.2 .2M70.7 126.4l-.2 .2M70.7 125.9v.3M175 134.6l.4 .4M180.3 134.6l-.4 .4"/>
</g>
<!-- layer: DEF_LAYER_ASSEM_MEMBER -->
<path d="M179.4 116.7l-.2 .5 1.6 .6 .2-.5" fill="none" stroke="#000" stroke-width=".25"/>
<!-- layer: 2 -->
<g fill="none" stroke="#000" stroke-width=".25">
<path d="M142.5 22.1v1.8M142.9 22.9l.8 1M143.7 22.1l-1.2 1.2M145.4 22.4a.67 .67 0 0 0-.7-.3 .67 .67 0 0 0-.5 .5l.2 .2 .8 .3 .2 .6a.78 .78 0 0 1-1.2 0M147.1 32.7h-1.2l.8-1.1v1.7M147.3 29.6h-1.3l.8-1.2v1.8M147.8 22.1v1.8h1M147.8 31.6a.6 .6 0 0 1 .9 .3 .89 .89 0 0 1-.6 1.4 1.14 1.14 0 0 1-.3-1.7zM147.9 28.4a.58 .58 0 0 1 .9 .3 .91 .91 0 0 1-.6 1.5 1.15 1.15 0 0 1-.3-1.8zM149.4 32.5l.4-.4 .4 .1 .1 1.1M149.4 32.1v1.2M149.4 22.5l.4-.4v1.8"/>
<path d="M149.5 29.3l.4-.3 .4 .1 .1 1.1M149.5 29v1.2M150.3 32.5l.4-.4 .4 .1 .1 1.1M150.4 29.3l.4-.3 .5 .1v1.1M151.8 22.1h-.8l-.1 .8a.63 .63 0 0 1 1 0 .63 .63 0 0 1-.2 .9 .63 .63 0 0 1-.9-.2M151.9 32.5l.4-.4 .4 .1 .1 1.1M151.9 32.1v1.2M152 29.3l.4-.3 .5 .1 .1 1.1M152 29v1.2M152.8 32.5l.5-.4 .4 .1 .1 1.1M153 29.3l.4-.3 .4 .1 .1 1.1M153.5 22.1h-.8l-.1 .8a.63 .63 0 0 1 .9 0 .63 .63 0 0 1-.1 .9 .63 .63 0 0 1-.9-.2"/>
<path d="M154.5 22.5l.4-.4v1.8"/>
</g>
<text font-size="6.4" x="10.1" y="25.6">CL-423</text>
<text font-size="3.5" x="200.7" y="136.6">∅32</text>
<g font-size="3.2">
<text x="60" y="38.3">550</text>
<text x="37.9" y="49.1">70</text>
<text x="85.6" y="64.9">500</text>
<text x="158.7" y="104">DL L1110</text>
<text x="59.9" y="109.8">180</text>
<text x="199.2" y="115.2">TFL 901Q</text>
<text x="37.6" y="125">55</text>
<text x="31.5" y="129.5">175</text>
<text x="146" y="126.7">80</text>
<text x="199.6" y="130.5">R1/2 (15A)</text>
<text x="84.9" y="132.7">260</text>
<text x="92" y="134.9">320</text>
<text x="154.8" y="148">DL P4020</text>
<text x="36.7" y="150.1">DL P4010</text>
<text x="98" y="151.2">760</text>
<text x="196.6" y="153.3">705</text>
<text x="84.8" y="160.9">500</text>
<text x="154.8" y="159.7">DL P4036</text>
<text x="182.4" y="159.1">205</text>
<text x="92" y="163.2">440</text>
<text x="12.1" y="188.4">※ 캐드도면 라인은 참고 이미지이므로 실물과 비교 시 직선이 아닐 수 있습니다.</text>
</g>
<g font-size="2.6">
<text x="142.1" y="39.7">※정확한 시공을 위해서 반드시 제품 사이즈를 실측하고 시공하여 주시기 바랍니다.</text>
<text x="142.4" y="45.9">예시) 길이 500mm는 475~525mm까지의 치수 허용차를 가집니다.</text>
</g>
<g font-size="2.4">
<text x="155.7" y="23.9">위생도기 기준에 따라</text>
<text x="142.3" y="27">실 제품 치수는 아래와 같은 도기 허용공차 내에서 변할 수 있습니다.</text>
<text x="142.4" y="33.3">②</text>
<text x="142.5" y="30.2">①</text>
<text x="154.1" y="33.3">이상 : ±5%</text>
<text x="154.2" y="30.2">미만 : ±2mm</text>
<text x="174.8" y="30.2">(KS)</text>
<text x="175.1" y="33.3">(KS)</text>
<text x="142.4" y="36.5">③ 최대 허용공차 : ±25mm</text>
<text x="174.9" y="36.5">(KS)</text>
</g>
</svg>
